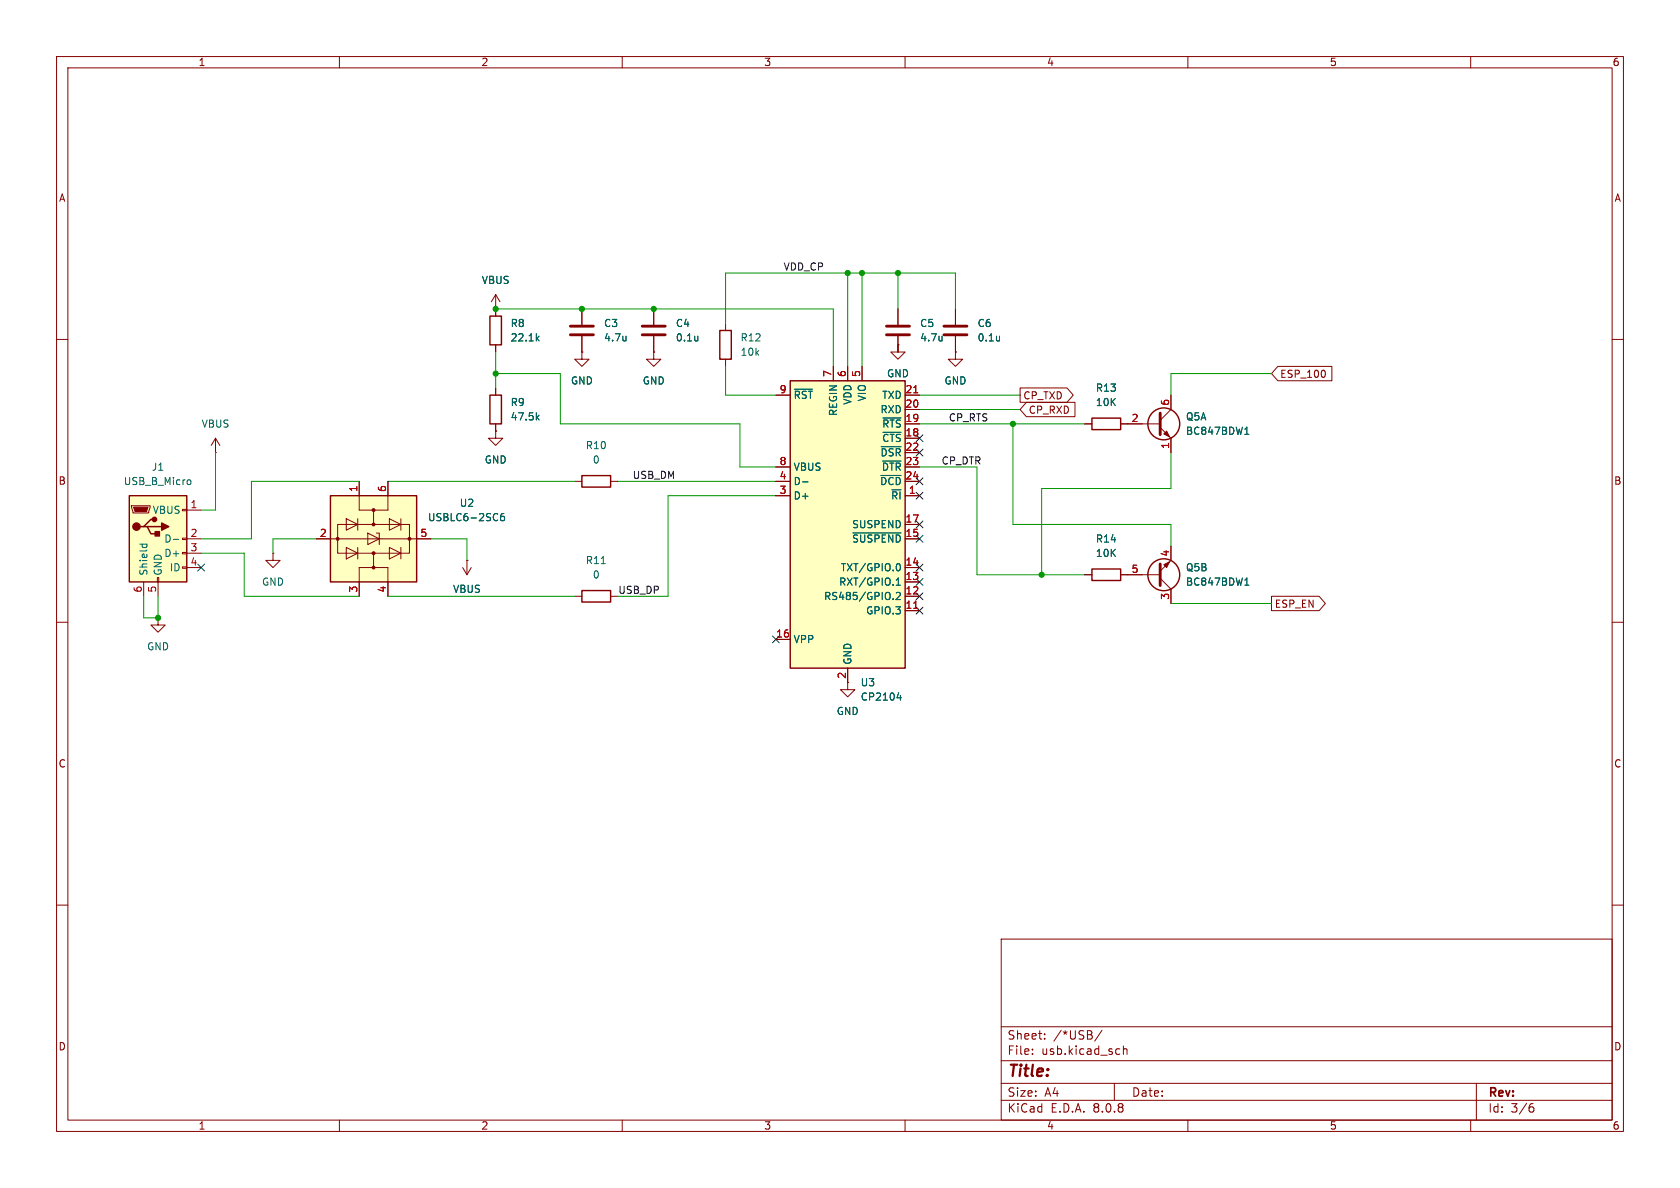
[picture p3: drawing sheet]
<svg xmlns="http://www.w3.org/2000/svg" width="297mm" height="210mm" viewBox="0 0 297 210" stroke-linecap="round" stroke-linejoin="round" font-family="sans-serif">
<g fill="none" stroke="#840000" stroke-width=".18">
<path d="M10 10h277v190h-277zM12 12h273v186h-273zM60 10v2M110 10v2M160 10v2M210 10v2M260 10v2M102.9 54.6v2.8M102.9 59.4v2.8M10 60h2M102.9 62.2v1.3h1.2l-1.2 1.3-1.3-1.3h1.3M102.9 62.2h.1"/>
<path d="M115.6 62.2v1.3h1.2l-1.2 1.3-1.3-1.3h1.3M115.6 62.2h.1M168.9 62.2v1.3h1.3l-1.3 1.3-1.3-1.3h1.3M168.9 62.2h.1M285 60h2M10 110h2M285 110h2M149.9 120.7v1.2h1.2l-1.2 1.3-1.3-1.3h1.3M10 160h2M177 166h108v32h-108zM285 160h2M60 198v2"/>
<path d="M110 198v2M160 198v2M177 194.5h108M177 191.5h108M177 187.5h108M177 181.5h108M182.5 186.3v.1M182.5 185.5v.1M184.7 183.6v.1M184.7 182.8v.1M194.8 182.1l-1.3 2M197 191.5v3"/>
<path d="M197.8 185.4l.2 .1M198 186.3l-.2 .1M198.6 184.9v1.5M198.6 185.5l.2-.1 .4 .1v.9M210 198v2M260 198v2M261 191.5v6.5M270.6 195.7h.4l.2 .3-.1 .5-.5 .1M271 195.1l-.4 .1"/>
</g>
<path d="M100.8 59.2h4.1M100.8 57.7h4.1" fill="none" stroke="#840000" stroke-width=".51"/>
<path d="M110.7 59.4v.9M110.7 60.1l-.1 .1" fill="none" stroke="#006464" stroke-width=".18"/>
<path d="M139.7 67.3h20.3v50.8h-20.3z" fill="#ffffc2"/>
<path d="M127.3 58.4h2v5.1h-2zM139.7 67.3h20.3v50.8h-20.3zM102.9 84.1h5v2h-5zM102.9 104.4h5v2h-5z" fill="none" stroke="#840000" stroke-width=".25"/>
<g fill="none" stroke="#840000" stroke-width=".18">
<path d="M128.3 57.2v1.2M168.9 54.6v2.8M168.9 59.4v2.8M38.1 77.5l-.8 1.2M38.1 77.5v2.5M38.1 77.5l.8 1.2M128.3 63.5v1.3M137.2 69.9h2.5M147.3 64.8v2.5M149.9 64.8v2.5M152.4 64.8v2.5M158.7 61v1.2h1.3l-1.3 1.3-1.2-1.3h1.2"/>
<path d="M158.7 61h.1M160 77.5h2.6M160 74.9h2.6M160 72.4h2.6M160 69.9h2.6M38.1 80h.1M48.3 97.8v1.3h1.2l-1.2 1.2-1.3-1.2h1.3M48.3 97.8h.1M101.6 85.1h1.3M107.9 85.1h1.3M137.2 87.6h2.5M137.2 82.6h2.5"/>
<path d="M137.2 85.1h2.5M160 87.6h2.6M160 95.3h2.6M160 92.7h2.6M160 80h2.6M160 82.6h2.6M160 85.1h2.6M101.6 105.4h1.3M107.9 105.4h1.3M137.2 113h2.5M149.9 118.1v2.6M160 108h2.6"/>
<path d="M160 105.4h2.6M160 102.9h2.6M160 100.3h2.6"/>
</g>
<path d="M161.5 69.4h.8M161.5 107.5h.8" fill="none" stroke="#a90000" stroke-width=".18"/>
<g fill="none" stroke="#006464" stroke-width=".18">
<path d="M176.7 59.4v.9M140.4 68.8h3.2M155.8 79h3.5M156.1 76.4h3.2M156.1 73.9h3.2M176.7 60.1l-.1 .1M106.3 99.6h.7M141.9 85.2h.9M150.8 94.2h8.5M155.7 84h3.6M156 81.5h3.3M158.7 99.6a.68 .68 0 0 1 .5 .7 .68 .68 0 0 1-.5 .6"/>
<path d="M157.9 105.9v.1M158.4 104.8l.5-.1 .3 .4-.8 .9h.8M158.4 103.4h.8M158.4 102.5l.4-.3v1.2M158.6 123.3h.8M159.2 122.9v.9"/>
</g>
<path d="M166.9 59.2h4M166.9 57.7h4" fill="none" stroke="#840000" stroke-width=".51"/>
<path d="M22.9 87.6h10.1v15.3h-10.1z" fill="#ffffc2"/>
<g fill="none" stroke="#840000" stroke-width=".25">
<path d="M86.6 55.9h2v5.1h-2zM86.6 69.9h2v5h-2zM193 73.9h5.1v2h-5.1zM22.9 87.6h10.1v15.3h-10.1zM25.4 93.1h.6l.7 1.3h1.2M26 93.1h2.6M27.3 91.8h-.6l-1.3 1.3h-.6"/>
<circle cx="205.7" cy="74.9" r="2.82"/>
<circle cx="205.7" cy="101.6" r="2.82"/>
</g>
<g fill="#840000" stroke="#840000" stroke-width=".25">
<path d="M28.6 92.5l1.2 .6-1.2 .6z"/>
<path d="M27.4 94h.8v.7h-.8z"/>
<circle cx="24.1" cy="93.1" r=".63"/>
<circle cx="27.3" cy="91.8" r=".38"/>
</g>
<g fill="none" stroke="#840000" stroke-width=".18">
<path d="M87.6 54.6h.1M87.6 52.1l-.7 1.2M87.6 52.1v3.8M87.6 52.1l.8 1.2M87.6 76.2v1.3h1.3l-1.3 1.2-1.2-1.2h1.2M87.6 76.2h.1M87.6 61v1.2M87.6 68.6v1.3M87.6 74.9v1.3M191.8 74.9h1.2M198.1 74.9h7M205.1 75.6l1.9 1.9v2.5"/>
<path d="M207 69.9v2.5l-1.9 1.9M23.2 89.4h3.3v.3l-.2 1h-2.8zM32.3 97.7h.7v.2h-.7zM32.3 95.1h.7v.3h-.7zM32.3 90h.7v.3h-.7zM33 90.2h2.6M33 95.3h2.6M33 97.8h2.6M82.5 99.1h.1M82.5 99.1v2.5M207 96.5v2.6l-1.9 1.9M25.4 102.9v2.5"/>
<path d="M27.8 102.1h.3v.8h-.3zM27.9 109.2v1.3h1.3l-1.3 1.3-1.2-1.3h1.2M27.9 109.2h.1M27.9 102.9v2.5M32.3 100.2h.7v.3h-.7zM33 100.3h2.6M81.8 100.3l.7 1.3M83.3 100.3l-.8 1.3M199.4 101.6h5.7M205.1 102.2l1.9 1.9v2.6"/>
</g>
<g fill="#840000" stroke="#840000" stroke-width=".18">
<path d="M23.6 89.7h2.6l-.3 .7h-2z"/>
<path d="M205.7 99.8l1.1-.5-.6 1z"/>
<path d="M205.7 76.7l.5-.5 .6 1z"/>
</g>
<g fill="none" stroke="#006464" stroke-width=".18">
<path d="M94.9 59.8l.4 .5M95.3 59.4l-.5 .5M94.9 73.8l.4 .4M95.3 73.4l-.5 .5M220.1 76.8h.7M220.3 75.7l.1-.2v1.3M24.7 96.2h1.3M25.2 96.2l-.1 .4M25.9 96.2l.1 .4M30.6 95.3h1M33.3 84.8l.3 .1 .1 .2v.4l-.4 .2M220.1 103.4h.7"/>
<path d="M220.3 102.4l.1-.2v1.2"/>
</g>
<path d="M205.1 73v3.8M205.1 99.7v3.8" fill="none" stroke="#840000" stroke-width=".51"/>
<path d="M58.4 87.6h15.3v15.3h-15.3z" fill="#ffffc2"/>
<path d="M58.4 87.6h15.3v15.3h-15.3zM193 100.6h5.1v2h-5.1z" fill="none" stroke="#840000" stroke-width=".25"/>
<g fill="#840000" stroke="#840000" stroke-width=".18">
<circle cx="66" cy="90.2" r=".25"/>
<circle cx="66" cy="92.7" r=".25"/>
<circle cx="59.7" cy="95.2" r=".25"/>
<circle cx="72.4" cy="95.2" r=".25"/>
<circle cx="66" cy="97.8" r=".25"/>
<circle cx="66" cy="100.3" r=".25"/>
</g>
<g fill="none" stroke="#840000" stroke-width=".18">
<path d="M87.6 54.6h.1M87.6 54.6v1.3M102.9 54.6v2.8M102.9 59.4v2.8M115.6 54.6v2.8M115.6 59.4v2.8M158.7 54.6v2.8M158.7 59.4v2.8M168.9 54.6v2.8M168.9 59.4v2.8M87.6 76.2h.1M87.6 61v1.2"/>
<path d="M87.6 68.6v1.3M87.6 74.9v1.3M102.9 62.2h.1M115.6 62.2h.1M137.2 69.9h2.5M147.3 64.8v2.5M149.9 64.8v2.5M152.4 64.8v2.5M158.7 61h.1M160 74.9h2.6M160 77.5h2.6M160 72.4h2.6"/>
<path d="M160 69.9h2.6M168.9 62.2h.1M180.3 68.6h8.3l1.1 1.3-1.1 1.2h-8.3zM181.5 71.1h8.5v2.6h-8.5l-1.2-1.3zM191.8 74.9h1.2M198.1 74.9h3.8M207 69.9v2.5M207 77.5v2.5M225.9 64.8h9.6v2.5h-9.6l-1.1-1.3zM234.2 65.7v.8M55.9 95.3h20.3M59.7 92.7h12.7v5.1h-12.7z"/>
<path d="M61.2 91.7l2 1-2 1zM61.2 96.8l2 1-2 1zM63.2 91.7v2M63.2 96.8v2M63.5 85.1v5.1h2.5M65 94.2l2.1 1.1-2.1 1zM66 97.8v2.5h2.6v5.1M66.5 94.2h.6v2.1M68.6 85.1v5.1h-2.6v2.5M68.8 91.7l2.1 1-2.1 1zM68.8 96.8l2.1 1-2.1 1zM70.9 91.7v2"/>
<path d="M70.9 96.8v2M82.5 99.1h.1M137.2 87.6h2.5M137.2 82.6h2.5M137.2 85.1h2.5M160 95.3h2.6M160 87.6h2.6M160 92.7h2.6M160 80h2.6M160 82.6h2.6M160 85.1h2.6M207 96.5v2.6"/>
<path d="M66 100.3h-2.5v5.1M137.2 113h2.5M149.9 118.1v2.6M160 100.3h2.6M160 108h2.6M160 105.4h2.6M160 102.9h2.6M191.8 101.6h1.2M198.1 101.6h3.8M207 104.1v2.6M224.8 105.4h8.4l1.1 1.3-1.1 1.3h-8.4z"/>
</g>
<g fill="none" stroke="#006464" stroke-width=".18">
<path d="M94.9 59.8l.4 .5M95.3 59.4l-.5 .5M110.7 59.4v.9M123.4 59.4v.9M166.5 59.4v.9M176.7 59.4v.9M94.9 73.8l.4 .4M95.3 73.4l-.5 .5M110.7 60.1l-.1 .1M123.4 60.1l-.1 .1M140.4 68.8h3.2M155.8 79h3.5"/>
<path d="M156.1 76.4h3.2M156.1 73.9h3.2M166.5 60.1v.1M176.7 60.1l-.1 .1M220.1 76.8h.7M220.3 75.7l.1-.2v1.3M89.1 90.8h-.4a.86 .86 0 0 0 0 1.3l.4-.2 .1-.4-.2-.2h-.3l-.2 .2M141.9 85.2h.9M150.8 94.2h8.5M155.7 84h3.6M156 81.5h3.3M158.7 99.6a.68 .68 0 0 1 .5 .7 .68 .68 0 0 1-.5 .6"/>
<path d="M157.9 105.9v.1M158.4 103.4h.8M158.4 104.8l.5-.1 .3 .4-.8 .9h.8M158.4 102.5l.4-.3v1.2M220.1 103.4h.7M220.3 102.4l.1-.2v1.2M158.6 123.3h.8M159.2 122.9v.9"/>
</g>
<path d="M113.5 59.2h4.1M113.5 57.7h4.1M156.7 59.2h4.1M156.7 57.7h4.1" fill="none" stroke="#840000" stroke-width=".51"/>
<g fill="none" stroke="#009600" stroke-width=".18">
<path d="M87.6 54.6h59.7v10.2M149.9 48.3v16.5M152.4 48.3v16.5M158.7 48.3v6.3M168.9 54.6v-6.3h-40.6v8.9M87.6 66h11.5v8.9h31.7v7.7h6.4M87.6 62.2v6.4M128.3 64.8v5.1h8.9M158.7 61v1.2M162.6 74.9h29.2M162.6 69.9h17.7M162.6 72.4h17.7"/>
<path d="M179.1 74.9v17.8h27.9v3.8M224.8 66h-17.8v3.9M35.6 97.8h7.6v7.6h20.3M38.1 80v10.2h-2.5M55.9 95.3h-7.6v2.5M63.5 85.1h-19.1v10.2h-8.8M68.6 85.1h33M76.2 95.3h6.3v3.8M109.2 85.1h28M137.2 87.6h-19.1v17.8h-8.9M162.6 82.6h10.1v19h19.1M207 80v6.4h-22.9v15.2"/>
<path d="M25.4 105.4v3.8h2.5v-3.8M68.6 105.4h33M207 106.7h17.8"/>
</g>
<g fill="none" stroke="#000084" stroke-width=".18">
<path d="M162 76.9l1.2 1.2M162 79.4l1.2 1.2M163.2 76.9l-1.2 1.2M163.2 79.4l-1.2 1.2M35 99.7l1.2 1.2M36.2 99.7l-1.2 1.2M162 92.1l1.2 1.2M162 99.7l1.2 1.2M162 94.6l1.2 1.3M162 87l1.2 1.2M162 84.5l1.2 1.2M163.2 92.1l-1.2 1.2"/>
<path d="M163.2 87l-1.2 1.2M163.2 99.7l-1.2 1.2M163.2 94.6l-1.2 1.3M163.2 84.5l-1.2 1.2M136.6 112.4l1.2 1.2M137.8 112.4l-1.2 1.2M162 104.8l1.2 1.2M162 102.3l1.2 1.2M162 107.3l1.2 1.3M163.2 104.8l-1.2 1.2M163.2 102.3l-1.2 1.2M163.2 107.3l-1.2 1.3"/>
</g>
<path d="M161.5 69.4h.8M161.5 107.5h.8" fill="none" stroke="#a90000" stroke-width=".18"/>
<g fill="#009600" stroke="#009600" stroke-width=".18">
<circle cx="87.6" cy="66" r=".46"/>
<circle cx="27.9" cy="109.2" r=".46"/>
<circle cx="149.9" cy="48.3" r=".46"/>
<circle cx="152.4" cy="48.3" r=".46"/>
<circle cx="158.7" cy="48.3" r=".46"/>
<circle cx="184.1" cy="101.6" r=".46"/>
<circle cx="179.1" cy="74.9" r=".46"/>
<circle cx="102.9" cy="54.6" r=".46"/>
<circle cx="87.6" cy="54.6" r=".46"/>
<circle cx="115.6" cy="54.6" r=".46"/>
</g>
<text font-size="2.8" fill="#840000" x="178" y="190.9">Title:</text>
<g font-size="2.1" fill="#840000">
<text x="178" y="184">Sheet:</text>
<text x="186.2" y="184">/*USB/</text>
<text x="178" y="186.7">File:</text>
<text x="184.1" y="186.7">usb.kicad_sch</text>
<text x="178" y="196.9">KiCad</text>
<text x="178" y="194.1">Size:</text>
<text x="184.7" y="194.1">A4</text>
<text x="185.7" y="196.9">E.D.A.</text>
<text x="193.3" y="196.9">8.0.8</text>
<text x="200" y="194.1">Date:</text>
<text x="263" y="194.3">Rev:</text>
<text x="263" y="196.9">Id:</text>
<text x="267.1" y="196.9">3/6</text>
</g>
<g font-size="1.8" fill="#840000">
<text x="35" y="11.9">1</text>
<text x="85" y="11.9">2</text>
<text x="135" y="11.9">3</text>
<text x="185" y="11.9">4</text>
<text x="235" y="11.9">5</text>
<text x="285" y="11.9">6</text>
<text x="10.3" y="35.9">A</text>
<text x="285.3" y="35.9">A</text>
<text x="180.8" y="70.8">CP_TXD</text>
<text x="226.2" y="67">ESP_100</text>
<text x="181.8" y="73.3">CP_RXD</text>
<text x="10.3" y="85.9">B</text>
<text x="285.3" y="85.9">B</text>
<text x="225.3" y="107.6">ESP_EN</text>
<text x="149.6" y="120.1" transform="rotate(-90 149.6 120.1)">2</text>
<text x="10.3" y="135.9">C</text>
<text x="285.3" y="135.9">C</text>
<text x="10.3" y="185.9">D</text>
<text x="285.3" y="185.9">D</text>
<text x="35" y="199.9">1</text>
<text x="85" y="199.9">2</text>
<text x="135" y="199.9">3</text>
<text x="185" y="199.9">4</text>
<text x="235" y="199.9">5</text>
<text x="285" y="199.9">6</text>
</g>
<g font-size="1.8" fill="#0f0f0f">
<text x="138.4" y="47.9">VDD_CP</text>
<text x="167.6" y="74.6">CP_RTS</text>
<text x="166.4" y="82.2">CP_DTR</text>
<text x="111.8" y="84.7">USB_DM</text>
<text x="109.2" y="105.1">USB_DP</text>
</g>
<g font-size="1.8" fill="#006464">
<text x="85.1" y="50.4">VBUS</text>
<text x="90.2" y="58">R8</text>
<text x="106.7" y="58">C3</text>
<text x="119.4" y="58">C4</text>
<text x="162.6" y="58">C5</text>
<text x="172.7" y="58">C6</text>
<text x="90.2" y="60.6">22.1k</text>
<text x="106.7" y="60.6">4.7u</text>
<text x="119.4" y="60.6">0.1u</text>
<text x="130.8" y="63.1">10k</text>
<text x="130.8" y="60.6">R12</text>
<text x="162.6" y="60.6">4.7u</text>
<text x="172.7" y="60.6">0.1u</text>
<text x="90.2" y="72">R9</text>
<text x="100.8" y="68.2">GND</text>
<text x="113.5" y="68.2">GND</text>
<text x="140.2" y="70.7">~{RST}</text>
<text x="150.7" y="71.6" transform="rotate(-90 150.7 71.6)">VDD</text>
<text x="153.3" y="71" transform="rotate(-90 153.3 71)">VIO</text>
<text x="155.9" y="70.7">TXD</text>
<text x="156.7" y="66.9">GND</text>
<text x="166.9" y="68.2">GND</text>
<text x="193.6" y="69.4">R13</text>
<text x="193.6" y="72">10K</text>
<text x="35.5" y="75.8">VBUS</text>
<text x="90.2" y="74.5">47.5k</text>
<text x="148.2" y="73.6" transform="rotate(-90 148.2 73.6)">REGIN</text>
<text x="155.6" y="73.3">RXD</text>
<text x="155.9" y="75.8">~{RTS}</text>
<text x="209.6" y="74.5">Q5A</text>
<text x="209.6" y="77.1">BC847BDW1</text>
<text x="26.7" y="83.4">J1</text>
<text x="85.6" y="82.1">GND</text>
<text x="103.5" y="79.6">R10</text>
<text x="104.7" y="82.1">0</text>
<text x="140.2" y="83.4">VBUS</text>
<text x="155.6" y="80.9">~{DSR}</text>
<text x="155.8" y="83.4">~{DTR}</text>
<text x="155.9" y="78.3">~{CTS}</text>
<text x="21.8" y="86">USB_B_Micro</text>
<text x="81.2" y="89.8">U2</text>
<text x="140.2" y="88.5">D+</text>
<text x="140.2" y="86">D-</text>
<text x="155.5" y="86">~{DCD}</text>
<text x="157.4" y="88.5">~{RI}</text>
<text x="26.9" y="91">VBUS</text>
<text x="75.6" y="92.3">USBLC6-2SC6</text>
<text x="150.5" y="93.6">SUSPEND</text>
<text x="26.3" y="101.9" transform="rotate(-90 26.3 101.9)">Shield</text>
<text x="28.8" y="101.9" transform="rotate(-90 28.8 101.9)">GND</text>
<text x="29" y="96.1">D-</text>
<text x="29" y="98.7">D+</text>
<text x="29.9" y="101.2">ID</text>
<text x="103.5" y="99.9">R11</text>
<text x="148.5" y="101.2">TXT/GPIO.0</text>
<text x="150.5" y="96.1">~{SUSPEND}</text>
<text x="193.6" y="96.1">R14</text>
<text x="193.6" y="98.7">10K</text>
<text x="209.6" y="101.2">Q5B</text>
<text x="46.2" y="103.7">GND</text>
<text x="80" y="105">VBUS</text>
<text x="104.7" y="102.5">0</text>
<text x="145.6" y="106.3">RS485/GPIO.2</text>
<text x="148.2" y="103.7">RXT/GPIO.1</text>
<text x="209.6" y="103.7">BC847BDW1</text>
<text x="140.2" y="113.9">VPP</text>
<text x="153" y="108.8">GPIO.3</text>
<text x="25.9" y="115.2">GND</text>
<text x="150.7" y="117.6" transform="rotate(-90 150.7 117.6)">GND</text>
<text x="152.1" y="121.5">U3</text>
<text x="152.1" y="124.1">CP2104</text>
<text x="147.8" y="126.6">GND</text>
</g>
<g font-size="1.8" fill="#a90000">
<text x="137.7" y="69.6">9</text>
<text x="147.1" y="66.7" transform="rotate(-90 147.1 66.7)">7</text>
<text x="149.6" y="66.7" transform="rotate(-90 149.6 66.7)">6</text>
<text x="152.1" y="66.7" transform="rotate(-90 152.1 66.7)">5</text>
<text x="160" y="69.6">21</text>
<text x="206.8" y="71.8" transform="rotate(-90 206.8 71.8)">6</text>
<text x="160" y="77.2">18</text>
<text x="160" y="74.7">19</text>
<text x="160" y="72.1">20</text>
<text x="200" y="74.7">2</text>
<text x="137.7" y="82.3">8</text>
<text x="160" y="79.8">22</text>
<text x="160" y="82.3">23</text>
<text x="206.8" y="79.4" transform="rotate(-90 206.8 79.4)">1</text>
<text x="33.6" y="89.9">1</text>
<text x="63.2" y="87.1" transform="rotate(-90 63.2 87.1)">1</text>
<text x="68.3" y="87.1" transform="rotate(-90 68.3 87.1)">6</text>
<text x="137.7" y="87.4">3</text>
<text x="137.7" y="84.8">4</text>
<text x="160" y="84.8">24</text>
<text x="160.6" y="87.4">1</text>
<text x="33.6" y="95">2</text>
<text x="56.4" y="95">2</text>
<text x="74.2" y="95">5</text>
<text x="160" y="95">15</text>
<text x="160" y="92.5">17</text>
<text x="33.6" y="97.5">3</text>
<text x="33.6" y="100.1">4</text>
<text x="160" y="100.1">14</text>
<text x="200" y="101.3">5</text>
<text x="206.8" y="98.5" transform="rotate(-90 206.8 98.5)">4</text>
<text x="25.1" y="104.8" transform="rotate(-90 25.1 104.8)">6</text>
<text x="27.7" y="104.8" transform="rotate(-90 27.7 104.8)">5</text>
<text x="63.2" y="104.8" transform="rotate(-90 63.2 104.8)">3</text>
<text x="68.3" y="104.8" transform="rotate(-90 68.3 104.8)">4</text>
<text x="160" y="107.7">11</text>
<text x="160" y="105.2">12</text>
<text x="160" y="102.6">13</text>
<text x="206.8" y="106.1" transform="rotate(-90 206.8 106.1)">3</text>
<text x="137.1" y="112.8">16</text>
</g>
</svg>
